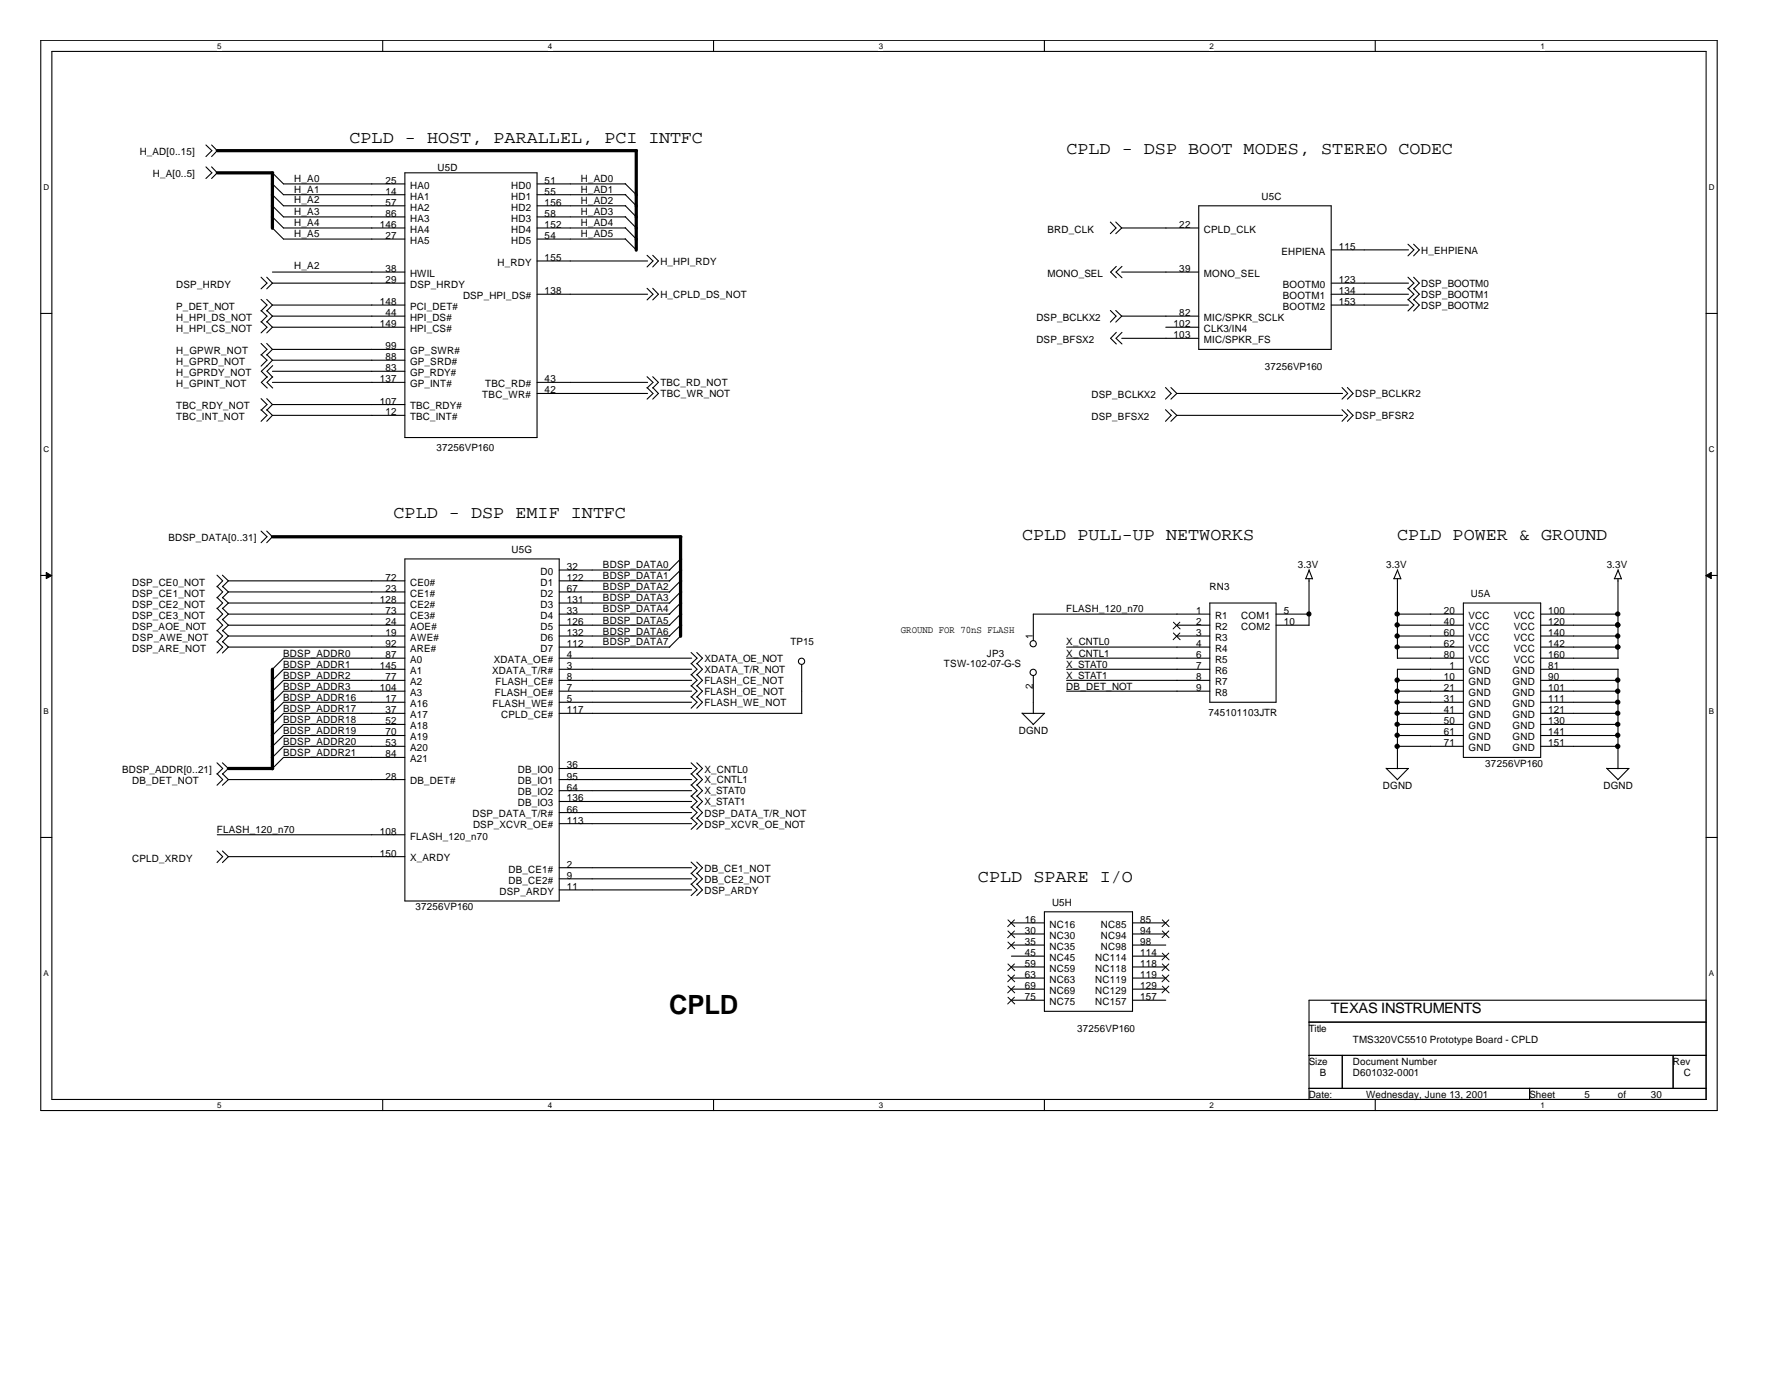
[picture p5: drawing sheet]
<svg xmlns="http://www.w3.org/2000/svg" width="279mm" height="216mm" viewBox="0 0 279 216" stroke-linecap="round" stroke-linejoin="round" font-family="sans-serif">
<path d="M6.4 6.3h262.5v167.6h-262.5zM8.1 8.1h259.1v164h-259.1z" fill="none" stroke="#000" stroke-width=".17"/>
<g fill="#fff">
<path d="M34 6.6h.7v1.4h-.7z"/>
<path d="M34 172.4h.7v1.4h-.7z"/>
</g>
<path d="M59.9 6.3v1.8M59.9 172.1v1.8" fill="none" stroke="#000" stroke-width=".17"/>
<g fill="#fff">
<path d="M85.8 6.6h.7v1.4h-.7z"/>
<path d="M85.8 172.4h.7v1.4h-.7z"/>
</g>
<path d="M111.8 6.3v1.8M111.8 172.1v1.8" fill="none" stroke="#000" stroke-width=".17"/>
<g fill="#fff">
<path d="M137.6 6.6h.7v1.4h-.7z"/>
<path d="M137.6 172.4h.7v1.4h-.7z"/>
</g>
<path d="M163.6 6.3v1.8M163.6 172.1v1.8" fill="none" stroke="#000" stroke-width=".17"/>
<g fill="#fff">
<path d="M189.4 6.6h.7v1.4h-.7z"/>
<path d="M189.4 172.4h.7v1.4h-.7z"/>
</g>
<path d="M215.4 6.3v1.8M215.4 172.1v1.8" fill="none" stroke="#000" stroke-width=".17"/>
<g fill="#fff">
<path d="M241.3 6.6h.6v1.4h-.6z"/>
<path d="M241.3 172.4h.6v1.4h-.6z"/>
<path d="M6.8 28.6h.9v1.4h-.9z"/>
<path d="M267.6 28.6h.9v1.4h-.9z"/>
<path d="M6.8 69.6h.9v1.4h-.9z"/>
<path d="M267.6 69.6h.9v1.4h-.9z"/>
</g>
<path d="M6.4 49.1h1.7M267.2 49.1h1.7" fill="none" stroke="#000" stroke-width=".17"/>
<g fill="#fff">
<path d="M6.8 110.6h.8v1.4h-.8z"/>
<path d="M267.6 110.6h.8v1.4h-.8z"/>
</g>
<path d="M6.4 90.1h1.7M267.2 90.1h1.7" fill="none" stroke="#000" stroke-width=".17"/>
<g fill="#000" stroke="#000" stroke-width=".16">
<path d="M7.2 89.6l.9 .5-.9 .5z" fill-rule="evenodd"/>
<path d="M267.2 90.1l.8-.5v1z" fill-rule="evenodd"/>
</g>
<g fill="#fff">
<path d="M6.8 151.6h.8v1.4h-.8z"/>
<path d="M267.6 151.6h.8v1.4h-.8z"/>
</g>
<g fill="none" stroke="#000" stroke-width=".17">
<path d="M32.3 22.7l.9 .9-.9 .9M32.3 26.1l.9 1-.9 .8M33.1 22.7l.9 .9-.9 .9M33.1 26.1l.9 1-.9 .8M42.6 32.2l1.8 1.8h19M42.6 30.4l1.8 1.8h19M42.6 33.9l1.8 1.8h19M42.6 27l1.8 1.8h19M42.6 28.8l1.8 1.7h19M42.6 35.7l1.8 1.7h19M63.4 27.1h20.7v41.4h-20.7zM84.1 32.2h13.9"/>
<path d="M84.1 35.7h13.9M84.1 28.8h13.9M84.1 30.5h13.9M84.1 34h13.9M84.1 37.4h13.9M97.9 28.8l1.7 1.7M97.9 30.4l1.7 1.8M97.9 32.2l1.7 1.8M97.9 33.9l1.7 1.8M97.9 35.7l1.7 1.7M97.9 37.4l1.7 1.7M101.3 40l1 .9-1 .9"/>
<path d="M102.2 40l.9 .9-.9 .9M173.9 34.8l.9 .9-.9 .9M174.7 34.8l1 .9M175.7 35.7l-1 .9M175.7 35.7h12M187.7 32.2h20.8v22.5h-20.8zM208.5 39.1h12.1M220.5 38.2l.9 .9-.9 1M221.4 38.2l.9 .9-.9 1M40.9 43.4l.9 .9-.9 .9M40.9 55.5l.9 .9-.9 .9M40.9 53.8l.9 .9-.9 .9"/>
<path d="M40.9 46.9l.9 .9-.9 .9M40.9 48.6l.9 .9-.9 .9M40.9 50.3l.9 .9-.9 .9M41.8 43.4l.9 .9M41.8 55.5l.9 .9M41.8 53.8l.9 .9M41.8 46.9l.9 .9M41.8 48.6l.9 .9M41.8 50.3l.9 .9M41.9 57.2l-1 .9 1 1M41.9 59l-1 .9 1 .9M42.7 44.3l-.9 .9"/>
<path d="M42.7 56.4l-.9 .9M42.7 54.7l-.9 .9M42.7 47.8l-.9 .9M42.7 49.5l-.9 .9M42.7 51.2l-.9 .9M42.7 54.7h20.7M42.7 42.6h20.7M42.7 51.2h20.7M42.7 49.5h20.7M42.7 44.3h20.7M42.7 47.8h20.7M42.7 56.4h20.7"/>
<path d="M42.7 59.9h20.7M42.7 58.1h20.7M42.7 57.2l-.9 .9 .9 1M42.7 59l-.9 .9 .9 .9M84.1 46.1h17.3M84.1 40.9h17.3M84.1 59.9h17.3M101.3 59l1 .9-1 .9M101.3 45.1l1 1-1 .9M102.2 59l.9 .9-.9 .9M102.2 45.1l.9 1-.9 .9M173.9 48.6l.9 .9-.9 .9"/>
<path d="M174.7 48.6l1 .9M174.8 41.7l-.9 .9 .9 .9M174.8 52l-.9 1 .9 .9M175.7 49.5l-1 .9M175.7 42.6h12M175.7 49.5h12M175.7 53h12M175.7 52l-.9 1 .9 .9M175.7 41.7l-.9 .9 .9 .9M182.6 51.2h5.1M208.5 44.3h12.1M208.5 46.1h12.1"/>
<path d="M208.5 47.8h12.1M220.5 43.4l.9 .9-.9 .9M220.5 45.1l.9 1-.9 .9M220.5 46.9l.9 .9-.9 .9M221.4 43.4l.9 .9-.9 .9M221.4 45.1l.9 1-.9 .9M221.4 46.9l.9 .9-.9 .9M40.9 62.4l.9 .9-.9 .9M40.9 64.1l.9 .9-.9 1M41.8 62.4l.9 .9M41.8 64.1l.9 .9M42.7 63.3l-.9 .9"/>
<path d="M42.7 65l-.9 1M42.7 63.3h20.7M42.7 65h20.7M84.1 61.6h17.3M101.3 60.7l1 .9-1 .9M102.2 60.7l.9 .9-.9 .9M182.5 60.7l.9 .9-.9 .9M182.5 64.1l.9 .9-.9 1M183.4 60.7l.9 .9M183.4 64.1l.9 .9M184.3 61.6l-.9 .9M184.3 65l-.9 1"/>
<path d="M184.3 65h26M184.3 61.6h26M210.2 60.7l.9 .9-.9 .9M210.2 64.1l.9 .9-.9 1M211 60.7l.9 .9-.9 .9M211 64.1l.9 .9-.9 1M34 91.8l.9 .9-.9 .9M34 93.5l.9 .9-.9 .9M34 95.2l.9 .9-.9 .9M34 97l.9 .9-.9 .9M34 98.7l.9 .9-.9 .9M34 90.1l.9 .8-.9 1"/>
<path d="M34.8 91.8l1 .9M34.8 93.5l1 .9M34.8 95.2l1 .9M34.8 97l1 .9M34.8 98.7l1 .9M34.8 90.1l1 .8M35.8 92.7l-1 .9M35.8 94.4l-1 .9M35.8 96.1l-1 .9M35.8 97.9l-1 .9M35.8 99.6l-1 .9M35.8 90.9l-1 1"/>
<path d="M35.8 90.9h27.6M35.8 92.7h27.6M35.8 94.4h27.6M35.8 96.1h27.6M35.8 97.9h27.6M35.8 99.6h27.6M40.9 83.2l.9 .8-.9 1M41.8 83.2l.9 .8-.9 1M63.4 87.5h24.2v53.6h-24.2zM87.6 90.9h17.3M87.6 92.7h17.3M87.6 94.4h17.3"/>
<path d="M87.6 96.1h17.3M87.6 97.9h17.3M87.6 99.6h17.3M87.6 89.2h17.3M106.6 87.5l-1.8 1.8M106.6 89.2l-1.8 1.8M106.6 99.6l-1.8 1.8M106.6 94.4l-1.8 1.8M106.6 96.1l-1.8 1.8M106.6 97.9l-1.8 1.7M106.6 92.7l-1.8 1.8M106.6 90.9l-1.8 1.8"/>
<path d="M184.3 97.9h5.2M184.3 99.6h5.2M189.5 94.4h10.3v15.5h-10.3zM189.5 96.1h-27.7v4.2M199.8 96.1h5.2M199.8 97.9h5.2M204.5 90.6h1M205 90.6v7.3M205 89.2l.6 1.4M205.1 89.2l-.6 1.4M218.3 90.6h1.1M218.9 90.6v12.5"/>
<path d="M218.9 89.2l.5 1.4M218.9 96.1h10.3M218.9 97.9h10.3M218.9 99.6h10.3M218.9 89.2l-.6 1.4M229.2 94.4h12.1v24.2h-12.1zM241.3 96.1h12.1M241.3 97.9h12.1M241.3 99.6h12.1M252.8 90.6h1.1M253.4 90.6v12.5M253.4 89.2l.6 1.4"/>
<path d="M253.4 89.2l-.6 1.4M34 119.4l.9 .9-.9 .9M34 100.4l.9 .9-.9 .9M34.8 119.4l1 .9-1 .9M34.8 100.4l1 .9M35.8 101.3l-1 .9M35.8 101.3h27.6M63.4 104.8h-19l-1.8 1.8M63.4 111.7h-19l-1.8 1.8M63.4 103h-19l-1.8 1.8M63.4 106.5h-19l-1.8 1.8M63.4 108.2h-19l-1.8 1.8"/>
<path d="M63.4 109.9h-19l-1.8 1.8M63.4 115.2h-19l-1.8 1.7M63.4 116.8h-19l-1.8 1.8M63.4 118.6h-19l-1.8 1.8M63.4 113.4h-19l-1.8 1.8M87.6 111.7h38M87.6 103h20.7M87.6 104.8h20.7M87.6 106.5h20.7M87.6 108.2h20.7M87.6 109.9h20.7M87.6 101.3h17.3"/>
<path d="M108.2 105.6l1 .9-1 .9M108.2 107.3l1 .9-1 .9M108.2 119.4l1 .9-1 .9M108.2 103.9l1 .9-1 .9M108.2 102.2l1 .8-1 .9M108.2 109.1l1 .8-1 1M109.1 105.6l.9 .9-.9 .9M109.1 107.3l.9 .9-.9 .9M109.1 119.4l.9 .9-.9 .9M109.1 103.9l.9 .9-.9 .9M109.1 102.2l.9 .8-.9 .9M109.1 109.1l.9 .8-.9 1"/>
<path d="M125.6 104.1v7.6M160.1 111.6l1.7 1.8M160.1 111.7h3.5M161.8 105.8v5.9M163.6 111.7l-1.8 1.8M167 103h22.5M167 104.8h22.5M167 106.5h22.5M167 108.2h22.5M167 101.3h22.5M218.9 111.7h10.3M218.9 103h10.3"/>
<path d="M218.9 106.5h10.3M218.9 108.2h10.3M218.9 109.9h10.3M218.9 115.2h10.3M218.9 116.8h10.3M218.9 101.3h10.3M218.9 113.4h10.3M229.2 104.8h-10.3v15.6M241.3 111.7h12.1M241.3 103h12.1M241.3 104.8h12.1M241.3 106.5h12.1"/>
<path d="M241.3 108.2h12.1M241.3 109.9h12.1M241.3 115.2h12.1M241.3 116.8h12.1M241.3 101.3h12.1M241.3 113.4h12.1M253.4 104.8v15.6M6.4 131.1h1.7M34 121.1l.9 1-.9 .8M34 133.2l.9 .9-.9 1M34 130.7h29.4M34.8 121.1l1 1"/>
<path d="M34.8 133.2l1 .9M35.8 122.1l-1 .8M35.8 134.1l-1 1M35.8 122.1h27.6M35.8 134.1h27.6M87.6 120.3h20.7M87.6 122.1h20.7M87.6 123.8h20.7M87.6 125.5h20.7M87.6 127.2h20.7M87.6 129h20.7M87.6 135.9h20.7"/>
<path d="M87.6 139.3h20.7M87.6 137.6h20.7M108.2 128.1l1 .9-1 .8M108.2 126.3l1 .9-1 1M108.2 121.1l1 1-1 .8M108.2 122.9l1 .9-1 .9M108.2 124.6l1 .9-1 .9M108.2 138.4l1 .9-1 .9M108.2 135l1 .9-1 .9M108.2 136.7l1 .9-1 .9M109.1 128.1l.9 .9-.9 .8M109.1 126.3l.9 .9-.9 1"/>
<path d="M109.1 121.1l.9 1-.9 .8M109.1 122.9l.9 .9-.9 .9M109.1 124.6l.9 .9-.9 .9M109.1 138.4l.9 .9-.9 .9M109.1 135l.9 .9-.9 .9M109.1 136.7l.9 .9-.9 .9M217.1 120.3l1.8 1.8M217.1 120.3h3.5M220.5 120.3l-1.7 1.8M251.6 120.3l1.8 1.8M251.7 120.3h3.4M255.1 120.3l-1.7 1.8"/>
<path d="M267.2 131.1h1.7M158.4 156.6h5.2M158.4 144.5h5.2M158.4 146.2h5.2M158.4 148h5.2M158.4 151.4h5.2M158.4 153.1h5.2M158.4 149.7h5.2M158.4 154.9h5.2M163.6 142.8h13.8v15.5h-13.8zM177.4 156.6h5.2M177.4 144.5h5.2"/>
<path d="M177.4 146.2h5.2M177.4 148h5.2M177.4 151.4h5.2M177.4 153.1h5.2M177.4 149.7h5.2M177.4 154.9h5.2M205 156.6h62.2v15.5h-62.2zM205 160h62.2M205 165.2h62.2M205 170.4h62.2M210.2 165.2v5.2M239.6 170.4v1.7"/>
<path d="M262 165.2v5.2"/>
<circle cx="125.5" cy="103.5" r=".49"/>
<circle cx="161.8" cy="100.8" r=".49"/>
<circle cx="161.8" cy="105.3" r=".49"/>
</g>
<g fill="none" stroke="#000" stroke-width=".16">
<path d="M183.8 97.4l1 1.1M183.8 99.1l1 1.1M184.8 97.4l-1.1 1.1M184.8 99.1l-1.1 1.1M157.9 156.1l1 1.1M157.9 144l1 1.1M157.9 145.8l1 1M157.9 147.5l1 1M157.9 150.9l1 1.1M157.9 152.7l1 1M157.9 154.4l1 1M158.9 156.1l-1.1 1.1"/>
<path d="M158.9 144l-1.1 1.1M158.9 145.8l-1.1 1M158.9 147.5l-1.1 1M158.9 150.9l-1.1 1.1M158.9 152.7l-1.1 1M158.9 154.4l-1.1 1M182 145.8l1.1 1M182 149.2l1.1 1.1M182 152.7l1.1 1M182 144l1.1 1.1M182 154.4l1.1 1M182 150.9l1.1 1.1"/>
<path d="M183 145.8l-1 1M183 149.2l-1 1.1M183 152.7l-1 1M183 144l-1 1.1M183 154.4l-1 1M183 150.9l-1 1.1"/>
</g>
<path d="M34 23.6h65.7M34 27.1h8.7M42.7 27.1v8.6M99.6 23.6v15.6M42.7 84h63.9M106.6 84v15.6M42.7 104.8v15.6M35.8 120.3h6.9" fill="none" stroke="#000" stroke-width=".51"/>
<g fill="#000" stroke="#000" stroke-width=".17">
<circle cx="205" cy="96.1" r=".32"/>
<circle cx="218.8" cy="99.6" r=".33"/>
<circle cx="218.8" cy="97.8" r=".33"/>
<circle cx="218.8" cy="96.1" r=".33"/>
<circle cx="253.4" cy="99.6" r=".33"/>
<circle cx="253.4" cy="97.8" r=".33"/>
<circle cx="253.4" cy="96.1" r=".33"/>
<circle cx="218.8" cy="106.5" r=".33"/>
<circle cx="218.8" cy="116.8" r=".33"/>
<circle cx="218.8" cy="108.2" r=".33"/>
<circle cx="218.8" cy="115.1" r=".33"/>
<circle cx="218.8" cy="109.9" r=".33"/>
<circle cx="218.8" cy="111.7" r=".33"/>
<circle cx="218.8" cy="101.3" r=".33"/>
<circle cx="218.8" cy="113.4" r=".33"/>
<circle cx="253.4" cy="106.5" r=".33"/>
<circle cx="253.4" cy="116.8" r=".33"/>
<circle cx="253.4" cy="108.2" r=".33"/>
<circle cx="253.4" cy="115.1" r=".33"/>
<circle cx="253.4" cy="109.9" r=".33"/>
<circle cx="253.4" cy="111.7" r=".33"/>
<circle cx="253.4" cy="101.3" r=".33"/>
<circle cx="253.4" cy="113.4" r=".33"/>
</g>
<text font-size="4.1" x="104.8" y="158.8">CPLD</text>
<g font-size="2.8">
<text x="54.7" y="22.4">CPLD - HOST, PARALLEL, PCI INTFC</text>
<text x="167" y="24.1">CPLD - DSP BOOT MODES, STEREO CODEC</text>
<text x="61.6" y="81.1">CPLD - DSP EMIF INTFC</text>
<text x="160.1" y="84.5">CPLD PULL-UP NETWORKS</text>
<text x="218.8" y="84.5">CPLD POWER &amp; GROUND</text>
<text x="153.2" y="138.1">CPLD SPARE I/O</text>
</g>
<text font-size="2.2" x="208.4" y="158.7">TEXAS INSTRUMENTS</text>
<g font-size="1.6">
<text x="21.9" y="24.2">H_AD[0..15]</text>
<text x="24" y="27.6">H_A[0..5]</text>
<text x="46.1" y="28.5">H_A0</text>
<text x="60.4" y="28.8">25</text>
<text x="64.2" y="29.5">HA0</text>
<text x="68.5" y="26.8">U5D</text>
<text x="80.1" y="29.5">HD0</text>
<text x="85.3" y="28.8">51</text>
<text x="91" y="28.5">H_AD0</text>
<text x="46.1" y="30.3">H_A1</text>
<text x="46.1" y="33.7">H_A3</text>
<text x="46.1" y="31.8">H_A2</text>
<text x="46.1" y="35.4">H_A4</text>
<text x="59.5" y="35.7">146</text>
<text x="60.4" y="30.5">14</text>
<text x="60.4" y="32.2">57</text>
<text x="60.4" y="34">86</text>
<text x="64.2" y="31.2">HA1</text>
<text x="64.2" y="33">HA2</text>
<text x="64.2" y="34.7">HA3</text>
<text x="80.1" y="31.2">HD1</text>
<text x="80.1" y="33">HD2</text>
<text x="80.1" y="34.7">HD3</text>
<text x="85.3" y="30.5">55</text>
<text x="85.3" y="32.2">156</text>
<text x="85.3" y="34">58</text>
<text x="85.3" y="35.7">152</text>
<text x="91" y="30.3">H_AD1</text>
<text x="91" y="32">H_AD2</text>
<text x="91" y="33.7">H_AD3</text>
<text x="91" y="35.4">H_AD4</text>
<text x="184.7" y="35.7">22</text>
<text x="197.6" y="31.3">U5C</text>
<text x="46.1" y="37.2">H_A5</text>
<text x="60.4" y="37.4">27</text>
<text x="64.2" y="36.4">HA4</text>
<text x="64.2" y="38.2">HA5</text>
<text x="77.9" y="41.6">H_RDY</text>
<text x="80.1" y="36.4">HD4</text>
<text x="80.1" y="38.2">HD5</text>
<text x="85.3" y="37.4">54</text>
<text x="85.3" y="40.9">155</text>
<text x="91" y="37.2">H_AD5</text>
<text x="103.4" y="41.5">H_HPI_RDY</text>
<text x="164" y="36.4">BRD_CLK</text>
<text x="188.6" y="36.4">CPLD_CLK</text>
<text x="200.7" y="39.9">EHPIENA</text>
<text x="209.7" y="39.1">115</text>
<text x="222.6" y="39.8">H_EHPIENA</text>
<text x="27.6" y="45.1">DSP_HRDY</text>
<text x="46.1" y="42.2">H_A2</text>
<text x="59.5" y="47.8">148</text>
<text x="60.4" y="44.3">29</text>
<text x="60.4" y="42.6">38</text>
<text x="64.2" y="45.1">DSP_HRDY</text>
<text x="64.2" y="43.3">HWIL</text>
<text x="72.5" y="46.8">DSP_HPI_DS#</text>
<text x="85.3" y="46.1">138</text>
<text x="103.4" y="46.7">H_CPLD_DS_NOT</text>
<text x="164" y="43.4">MONO_SEL</text>
<text x="184.7" y="42.6">39</text>
<text x="188.6" y="43.3">MONO_SEL</text>
<text x="200.9" y="45.1">BOOTM0</text>
<text x="200.9" y="46.8">BOOTM1</text>
<text x="209.7" y="44.3">123</text>
<text x="209.7" y="46.1">134</text>
<text x="209.7" y="47.8">153</text>
<text x="222.6" y="44.9">DSP_BOOTM0</text>
<text x="222.6" y="46.7">DSP_BOOTM1</text>
<text x="27.6" y="48.6">P_DET_NOT</text>
<text x="27.6" y="50.3">H_HPI_DS_NOT</text>
<text x="27.6" y="52">H_HPI_CS_NOT</text>
<text x="59.5" y="51.2">149</text>
<text x="60.4" y="49.5">44</text>
<text x="64.2" y="48.5">PCI_DET#</text>
<text x="64.2" y="50.2">HPI_DS#</text>
<text x="64.2" y="52">HPI_CS#</text>
<text x="162.3" y="50.3">DSP_BCLKX2</text>
<text x="162.3" y="53.7">DSP_BFSX2</text>
<text x="183.8" y="51.2">102</text>
<text x="183.8" y="53">103</text>
<text x="184.7" y="49.5">82</text>
<text x="188.6" y="52">CLK3/IN4</text>
<text x="188.6" y="50.2">MIC/SPKR_SCLK</text>
<text x="188.6" y="53.7">MIC/SPKR_FS</text>
<text x="200.9" y="48.5">BOOTM2</text>
<text x="222.6" y="48.4">DSP_BOOTM2</text>
<text x="27.6" y="57.2">H_GPRD_NOT</text>
<text x="27.6" y="55.5">H_GPWR_NOT</text>
<text x="27.6" y="58.9">H_GPRDY_NOT</text>
<text x="59.5" y="59.9">137</text>
<text x="60.4" y="54.7">99</text>
<text x="60.4" y="56.4">88</text>
<text x="60.4" y="58.1">83</text>
<text x="64.2" y="55.5">GP_SWR#</text>
<text x="64.2" y="57.2">GP_SRD#</text>
<text x="64.2" y="58.9">GP_RDY#</text>
<text x="85.3" y="59.9">43</text>
<text x="198.1" y="57.9">37256VP160</text>
<text x="27.6" y="64.1">TBC_RDY_NOT</text>
<text x="27.6" y="65.8">TBC_INT_NOT</text>
<text x="27.6" y="60.7">H_GPINT_NOT</text>
<text x="59.5" y="63.3">107</text>
<text x="60.4" y="65">12</text>
<text x="64.2" y="64.1">TBC_RDY#</text>
<text x="64.2" y="65.8">TBC_INT#</text>
<text x="64.2" y="60.6">GP_INT#</text>
<text x="75.5" y="62.4">TBC_WR#</text>
<text x="76" y="60.6">TBC_RD#</text>
<text x="85.3" y="61.6">42</text>
<text x="103.4" y="60.5">TBC_RD_NOT</text>
<text x="103.4" y="62.2">TBC_WR_NOT</text>
<text x="170.9" y="62.4">DSP_BCLKX2</text>
<text x="170.9" y="65.8">DSP_BFSX2</text>
<text x="212.3" y="62.2">DSP_BCLKR2</text>
<text x="212.3" y="65.7">DSP_BFSR2</text>
<text x="68.4" y="70.7">37256VP160</text>
<text x="26.4" y="84.7">BDSP_DATA[0..31]</text>
<text x="80.1" y="86.6">U5G</text>
<text x="88.8" y="89.2">32</text>
<text x="94.4" y="89">BDSP_DATA0</text>
<text x="203.2" y="89">3.3V</text>
<text x="217.1" y="89">3.3V</text>
<text x="251.6" y="89">3.3V</text>
<text x="20.7" y="93.5">DSP_CE1_NOT</text>
<text x="20.7" y="95.2">DSP_CE2_NOT</text>
<text x="20.7" y="91.7">DSP_CE0_NOT</text>
<text x="59.5" y="94.4">128</text>
<text x="60.4" y="90.9">72</text>
<text x="60.4" y="92.7">23</text>
<text x="64.2" y="91.7">CE0#</text>
<text x="64.2" y="93.4">CE1#</text>
<text x="64.2" y="95.2">CE2#</text>
<text x="84.7" y="90">D0</text>
<text x="84.7" y="91.7">D1</text>
<text x="84.7" y="93.4">D2</text>
<text x="84.7" y="95.2">D3</text>
<text x="88.8" y="90.9">122</text>
<text x="88.8" y="92.7">67</text>
<text x="88.8" y="94.4">131</text>
<text x="94.4" y="95.9">BDSP_DATA4</text>
<text x="94.4" y="92.4">BDSP_DATA2</text>
<text x="94.4" y="94.1">BDSP_DATA3</text>
<text x="94.4" y="90.7">BDSP_DATA1</text>
<text x="167" y="95.9">FLASH_120_n70</text>
<text x="189.4" y="92.4">RN3</text>
<text x="230.4" y="93.5">U5A</text>
<text x="20.7" y="96.9">DSP_CE3_NOT</text>
<text x="20.7" y="98.6">DSP_AOE_NOT</text>
<text x="20.7" y="100.4">DSP_AWE_NOT</text>
<text x="60.4" y="96.1">73</text>
<text x="60.4" y="97.9">24</text>
<text x="60.4" y="99.6">19</text>
<text x="60.4" y="101.3">92</text>
<text x="64.2" y="96.9">CE3#</text>
<text x="64.2" y="98.6">AOE#</text>
<text x="64.2" y="100.3">AWE#</text>
<text x="84.7" y="96.9">D4</text>
<text x="84.7" y="98.6">D5</text>
<text x="84.7" y="100.3">D6</text>
<text x="88.8" y="96.1">33</text>
<text x="88.8" y="97.9">126</text>
<text x="88.8" y="99.6">132</text>
<text x="88.8" y="101.3">112</text>
<text x="94.4" y="101">BDSP_DATA7</text>
<text x="94.4" y="97.6">BDSP_DATA5</text>
<text x="94.4" y="99.4">BDSP_DATA6</text>
<text x="123.8" y="101">TP15</text>
<text x="141.1" y="99.1">GROUND FOR 70nS FLASH</text>
<text x="161.8" y="100.1" transform="rotate(-90 161.8 100.1)">1</text>
<text x="167" y="101">X_CNTL0</text>
<text x="187.3" y="96.1">1</text>
<text x="187.3" y="97.9">2</text>
<text x="187.3" y="99.6">3</text>
<text x="187.3" y="101.3">4</text>
<text x="190.3" y="96.9">R1</text>
<text x="190.3" y="98.6">R2</text>
<text x="190.3" y="100.3">R3</text>
<text x="194.4" y="96.9">COM1</text>
<text x="194.4" y="98.6">COM2</text>
<text x="201" y="96.1">5</text>
<text x="201" y="97.9">10</text>
<text x="226.1" y="96.1">20</text>
<text x="226.1" y="97.9">40</text>
<text x="226.1" y="99.6">60</text>
<text x="226.1" y="101.3">62</text>
<text x="230" y="96.9">VCC</text>
<text x="230" y="98.6">VCC</text>
<text x="230" y="100.3">VCC</text>
<text x="237.1" y="96.9">VCC</text>
<text x="237.1" y="98.6">VCC</text>
<text x="237.1" y="100.3">VCC</text>
<text x="242.5" y="96.1">100</text>
<text x="242.5" y="97.9">120</text>
<text x="242.5" y="99.6">140</text>
<text x="242.5" y="101.3">142</text>
<text x="20.7" y="102.1">DSP_ARE_NOT</text>
<text x="44.4" y="108">BDSP_ADDR3</text>
<text x="44.4" y="104.5">BDSP_ADDR1</text>
<text x="44.4" y="102.8">BDSP_ADDR0</text>
<text x="44.4" y="106.3">BDSP_ADDR2</text>
<text x="59.5" y="104.8">145</text>
<text x="60.4" y="103">87</text>
<text x="60.4" y="106.5">77</text>
<text x="64.2" y="103.8">A0</text>
<text x="64.2" y="105.5">A1</text>
<text x="64.2" y="107.3">A2</text>
<text x="64.2" y="102.1">ARE#</text>
<text x="77.1" y="105.5">XDATA_T/R#</text>
<text x="77.3" y="103.8">XDATA_OE#</text>
<text x="77.6" y="107.3">FLASH_CE#</text>
<text x="84.7" y="102.1">D7</text>
<text x="88.8" y="104.8">3</text>
<text x="88.8" y="106.5">8</text>
<text x="88.8" y="103">4</text>
<text x="110.3" y="107.1">FLASH_CE_NOT</text>
<text x="110.3" y="105.4">XDATA_T/R_NOT</text>
<text x="110.3" y="103.7">XDATA_OE_NOT</text>
<text x="147.8" y="104.4">TSW-102-07-G-S</text>
<text x="154.6" y="102.8">JP3</text>
<text x="161.8" y="107.9" transform="rotate(-90 161.8 107.9)">2</text>
<text x="167" y="102.8">X_CNTL1</text>
<text x="167" y="104.5">X_STAT0</text>
<text x="167" y="106.3">X_STAT1</text>
<text x="167" y="108">DB_DET_NOT</text>
<text x="187.3" y="103">6</text>
<text x="187.3" y="104.8">7</text>
<text x="187.3" y="106.5">8</text>
<text x="190.3" y="102.1">R4</text>
<text x="190.3" y="103.8">R5</text>
<text x="190.3" y="105.5">R6</text>
<text x="190.3" y="107.3">R7</text>
<text x="226.1" y="106.5">10</text>
<text x="226.1" y="103">80</text>
<text x="227" y="104.8">1</text>
<text x="230" y="105.5">GND</text>
<text x="230" y="107.3">GND</text>
<text x="230" y="102.1">VCC</text>
<text x="230" y="103.8">VCC</text>
<text x="236.9" y="105.5">GND</text>
<text x="236.9" y="107.3">GND</text>
<text x="237.1" y="102.1">VCC</text>
<text x="237.1" y="103.8">VCC</text>
<text x="242.5" y="104.8">81</text>
<text x="242.5" y="106.5">90</text>
<text x="242.5" y="103">160</text>
<text x="44.4" y="113.2">BDSP_ADDR18</text>
<text x="44.4" y="109.7">BDSP_ADDR16</text>
<text x="44.4" y="111.4">BDSP_ADDR17</text>
<text x="59.5" y="108.2">104</text>
<text x="60.4" y="109.9">17</text>
<text x="60.4" y="111.7">37</text>
<text x="60.4" y="113.4">52</text>
<text x="64.2" y="109">A3</text>
<text x="64.2" y="110.7">A16</text>
<text x="64.2" y="112.4">A17</text>
<text x="77.1" y="110.7">FLASH_WE#</text>
<text x="77.5" y="109">FLASH_OE#</text>
<text x="78.5" y="112.4">CPLD_CE#</text>
<text x="88.8" y="108.2">7</text>
<text x="88.8" y="109.9">5</text>
<text x="88.8" y="111.7">117</text>
<text x="110.3" y="108.8">FLASH_OE_NOT</text>
<text x="110.3" y="110.6">FLASH_WE_NOT</text>
<text x="187.3" y="108.2">9</text>
<text x="189.3" y="112.1">745101103JTR</text>
<text x="190.3" y="109">R8</text>
<text x="226.1" y="108.2">21</text>
<text x="226.1" y="109.9">31</text>
<text x="226.1" y="111.7">41</text>
<text x="226.1" y="113.4">50</text>
<text x="230" y="109">GND</text>
<text x="230" y="110.7">GND</text>
<text x="230" y="112.4">GND</text>
<text x="236.9" y="109">GND</text>
<text x="236.9" y="110.7">GND</text>
<text x="236.9" y="112.4">GND</text>
<text x="242.5" y="108.2">101</text>
<text x="242.5" y="109.9">111</text>
<text x="242.5" y="111.7">121</text>
<text x="242.5" y="113.4">130</text>
<text x="44.4" y="118.3">BDSP_ADDR21</text>
<text x="44.4" y="114.9">BDSP_ADDR19</text>
<text x="44.4" y="116.6">BDSP_ADDR20</text>
<text x="60.4" y="115.1">70</text>
<text x="60.4" y="116.8">53</text>
<text x="60.4" y="118.6">84</text>
<text x="64.2" y="115.9">A19</text>
<text x="64.2" y="117.6">A20</text>
<text x="64.2" y="119.3">A21</text>
<text x="64.2" y="114.2">A18</text>
<text x="159.6" y="114.9">DGND</text>
<text x="226.1" y="115.1">61</text>
<text x="226.1" y="116.8">71</text>
<text x="230" y="114.2">GND</text>
<text x="230" y="115.9">GND</text>
<text x="230" y="117.6">GND</text>
<text x="236.9" y="114.2">GND</text>
<text x="236.9" y="115.9">GND</text>
<text x="236.9" y="117.6">GND</text>
<text x="242.5" y="115.1">141</text>
<text x="242.5" y="116.8">151</text>
<text x="19.1" y="120.9">BDSP_ADDR[0..21]</text>
<text x="20.7" y="122.8">DB_DET_NOT</text>
<text x="60.4" y="122">28</text>
<text x="64.2" y="122.8">DB_DET#</text>
<text x="81.1" y="121.1">DB_IO0</text>
<text x="81.1" y="122.8">DB_IO1</text>
<text x="81.1" y="124.5">DB_IO2</text>
<text x="88.8" y="120.3">36</text>
<text x="88.8" y="122">95</text>
<text x="88.8" y="123.8">64</text>
<text x="88.8" y="125.5">136</text>
<text x="110.3" y="120.9">X_CNTL0</text>
<text x="110.3" y="122.6">X_CNTL1</text>
<text x="110.3" y="124.4">X_STAT0</text>
<text x="216.6" y="123.5">DGND</text>
<text x="232.6" y="120.1">37256VP160</text>
<text x="251.1" y="123.5">DGND</text>
<text x="34" y="130.4">FLASH_120_n70</text>
<text x="59.5" y="130.7">108</text>
<text x="64.2" y="131.4">FLASH_120_n70</text>
<text x="74" y="128">DSP_DATA_T/R#</text>
<text x="74.1" y="129.7">DSP_XCVR_OE#</text>
<text x="81.1" y="126.2">DB_IO3</text>
<text x="88.8" y="127.2">66</text>
<text x="88.8" y="128.9">113</text>
<text x="110.3" y="129.6">DSP_XCVR_OE_NOT</text>
<text x="110.3" y="127.8">DSP_DATA_T/R_NOT</text>
<text x="110.3" y="126.1">X_STAT1</text>
<text x="20.7" y="134.9">CPLD_XRDY</text>
<text x="59.5" y="134.1">150</text>
<text x="64.2" y="134.9">X_ARDY</text>
<text x="79.6" y="136.6">DB_CE1#</text>
<text x="88.8" y="135.8">2</text>
<text x="88.8" y="137.6">9</text>
<text x="110.3" y="136.5">DB_CE1_NOT</text>
<text x="65.1" y="142.5">37256VP160</text>
<text x="78.2" y="140.1">DSP_ARDY</text>
<text x="79.6" y="138.3">DB_CE2#</text>
<text x="88.8" y="139.3">11</text>
<text x="110.3" y="139.9">DSP_ARDY</text>
<text x="110.3" y="138.2">DB_CE2_NOT</text>
<text x="164.8" y="141.8">U5H</text>
<text x="160.5" y="144.5">16</text>
<text x="160.5" y="146.2">30</text>
<text x="160.5" y="148">35</text>
<text x="160.5" y="149.7">45</text>
<text x="164.4" y="145.2">NC16</text>
<text x="164.4" y="147">NC30</text>
<text x="164.4" y="148.7">NC35</text>
<text x="172.4" y="147">NC94</text>
<text x="172.4" y="145.2">NC85</text>
<text x="172.4" y="148.7">NC98</text>
<text x="178.6" y="146.2">94</text>
<text x="178.6" y="149.7">114</text>
<text x="178.6" y="144.5">85</text>
<text x="178.6" y="148">98</text>
<text x="160.5" y="151.4">59</text>
<text x="160.5" y="153.1">63</text>
<text x="160.5" y="154.9">69</text>
<text x="164.4" y="152.1">NC59</text>
<text x="164.4" y="153.9">NC63</text>
<text x="164.4" y="155.6">NC69</text>
<text x="164.4" y="150.5">NC45</text>
<text x="171.5" y="150.5">NC114</text>
<text x="171.5" y="153.9">NC119</text>
<text x="171.5" y="155.6">NC129</text>
<text x="171.5" y="152.1">NC118</text>
<text x="178.6" y="153.1">119</text>
<text x="178.6" y="154.9">129</text>
<text x="178.6" y="151.4">118</text>
<text x="160.5" y="156.6">75</text>
<text x="164.4" y="157.4">NC75</text>
<text x="168.7" y="161.5">37256VP160</text>
<text x="171.5" y="157.4">NC157</text>
<text x="178.6" y="156.6">157</text>
<text x="205" y="161.5">Title</text>
<text x="205" y="166.7">Size</text>
<text x="211.9" y="163.2">TMS320VC5510 Prototype Board - CPLD</text>
<text x="211.9" y="166.7">Document Number</text>
<text x="262" y="166.7">Rev</text>
<text x="205" y="171.9">Date:</text>
<text x="206.7" y="168.4">B</text>
<text x="211.9" y="168.4">D601032-0001</text>
<text x="214" y="171.9">Wednesday, June 13, 2001</text>
<text x="239.5" y="171.9">Sheet</text>
<text x="248.2" y="171.9">5</text>
<text x="253.4" y="171.9">of</text>
<text x="258.5" y="171.9">30</text>
<text x="263.7" y="168.4">C</text>
</g>
<g font-size="1.3">
<text x="34" y="7.7">5</text>
<text x="85.8" y="7.7">4</text>
<text x="137.6" y="7.7">3</text>
<text x="189.4" y="7.7">2</text>
<text x="241.3" y="7.7">1</text>
<text x="6.8" y="29.7">D</text>
<text x="267.6" y="29.7">D</text>
<text x="6.8" y="70.7">C</text>
<text x="267.6" y="70.7">C</text>
<text x="6.8" y="111.8">B</text>
<text x="267.6" y="111.8">B</text>
<text x="6.8" y="152.8">A</text>
<text x="267.6" y="152.8">A</text>
<text x="34" y="173.5">5</text>
<text x="85.8" y="173.5">4</text>
<text x="137.6" y="173.5">3</text>
<text x="189.4" y="173.5">2</text>
<text x="241.3" y="173.5">1</text>
</g>
</svg>
